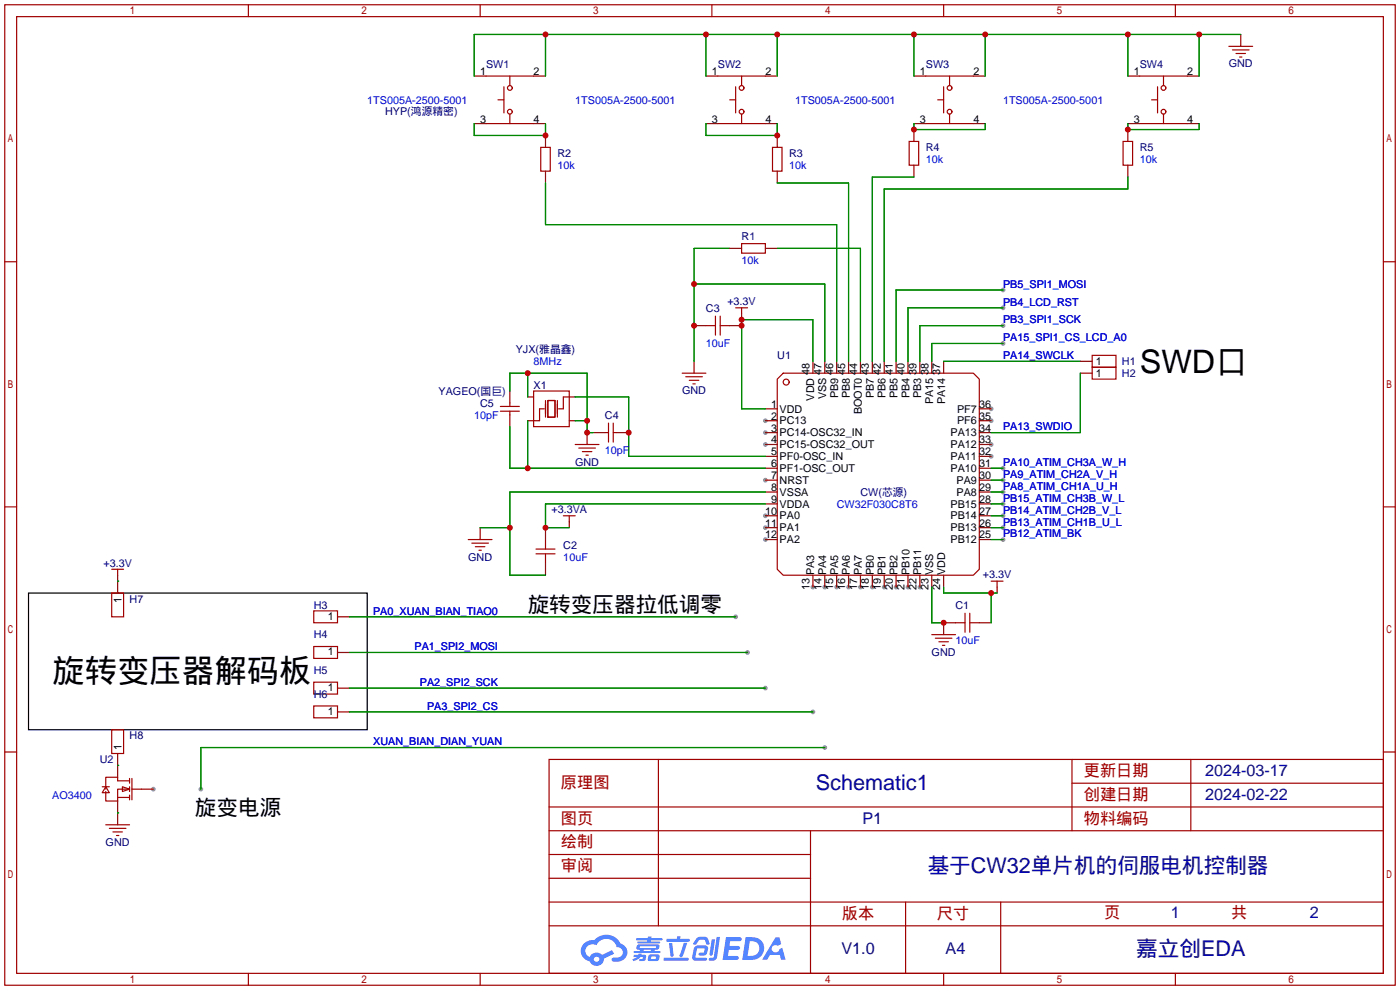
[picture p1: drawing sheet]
<svg xmlns="http://www.w3.org/2000/svg" width="299mm" height="212mm" viewBox="0 0 299 212" stroke-linecap="round" stroke-linejoin="round" font-family="sans-serif">
<g fill="#999">
<circle cx="163.6" cy="115.3" r=".51"/>
<circle cx="163.6" cy="112.8" r=".51"/>
<circle cx="163.6" cy="110.2" r=".51"/>
<circle cx="163.6" cy="102.6" r=".51"/>
<circle cx="163.6" cy="95" r=".51"/>
<circle cx="163.6" cy="92.5" r=".51"/>
<circle cx="163.6" cy="89.9" r=".51"/>
<circle cx="211.8" cy="87.4" r=".51"/>
<circle cx="211.8" cy="89.9" r=".51"/>
<circle cx="211.8" cy="95" r=".51"/>
<circle cx="211.8" cy="97.5" r=".51"/>
<circle cx="196.6" cy="125.5" r=".51"/>
<circle cx="194.1" cy="125.5" r=".51"/>
<circle cx="191.5" cy="125.5" r=".51"/>
<circle cx="189" cy="125.5" r=".51"/>
<circle cx="186.4" cy="125.5" r=".51"/>
<circle cx="183.9" cy="125.5" r=".51"/>
<circle cx="181.4" cy="125.5" r=".51"/>
<circle cx="178.8" cy="125.5" r=".51"/>
<circle cx="176.3" cy="125.5" r=".51"/>
<circle cx="173.7" cy="125.5" r=".51"/>
<circle cx="32.8" cy="168.7" r=".51"/>
<circle cx="214.4" cy="115.3" r=".51"/>
<circle cx="214.4" cy="112.8" r=".51"/>
<circle cx="214.4" cy="110.2" r=".51"/>
<circle cx="214.4" cy="107.7" r=".51"/>
<circle cx="214.4" cy="105.2" r=".51"/>
<circle cx="214.4" cy="102.6" r=".51"/>
<circle cx="214.4" cy="100.1" r=".51"/>
<circle cx="214.4" cy="73.4" r=".51"/>
<circle cx="214.4" cy="62" r=".51"/>
<circle cx="214.4" cy="69.6" r=".51"/>
<circle cx="214.4" cy="65.8" r=".51"/>
<circle cx="173.7" cy="152.1" r=".51"/>
<circle cx="163.6" cy="147.1" r=".51"/>
<circle cx="42.9" cy="168.7" r=".51"/>
<circle cx="176.3" cy="159.8" r=".51"/>
<circle cx="159.8" cy="139.4" r=".51"/>
<circle cx="157.2" cy="131.8" r=".51"/>
</g>
<g fill="none" stroke="#a10000" stroke-width=".25">
<path d="M1 1h297.2v209.6h-297.2zM3.6 3.6h292.1v204.4h-292.1zM53.1 1v2.6M102.6 1v2.6M152.1 1v2.6M201.7 1v2.6M251.2 1v2.6M1 55.9h2.6M295.7 55.9h2.5M1 108.3h2.6M295.7 108.3h2.5M1 160.7h2.6"/>
<path d="M117.3 162.3h178.4v45.7h-178.4zM117.3 177.5h178.4M117.3 172.5h178.4M140.7 162.3v35.6M173.2 177.5v30.5M229.1 162.3v15.2M229.1 167.4h66.6M254.5 162.3v15.2M295.7 160.7h2.5M117.3 182.6h55.9M117.3 197.9h178.4M117.3 192.8h178.4"/>
<path d="M117.3 187.7h55.9M193.5 192.8v15.2M213.9 192.8v15.2M53.1 208v2.6M102.6 208v2.6M152.1 208v2.6M201.7 208v2.6M251.2 208v2.6"/>
</g>
<g fill="#5487ff">
<path d="M155.2 200.3h2.6a.48 .48 0 0 1 .7 .4 .48 .48 0 0 1-.6 .4h-1.8l-.2 1.1h1.9a.43 .43 0 0 1 .4 .4 .43 .43 0 0 1-.5 .4h-1.9l-.2 1.3h1.7a.45 .45 0 0 1 .5 .2 .45 .45 0 0 1-.1 .6h-3.3z"/>
<path d="M165.7 200.3h.9l.4 1.5-.8 .3a.84 .84 0 0 0-1.2 .3 .84 .84 0 0 0 .4 1.1 .84 .84 0 0 0 1.1-.4l.1-.2 .6-.3 .7 2.5h-1l-.2-1h-2.1l-.6 1h-1.1z"/>
<path d="M152.1 200.8h.7l-.5 3.1a.36 .36 0 0 1-.3 .3 .36 .36 0 0 1-.4-.3z"/>
<path d="M153.2 200.2h.7l-.6 4.3a1.13 1.13 0 0 1-1.8 .6l.2-.4h.7l.2-.2z"/>
<path d="M148.9 200.6l.6-.4h1a.77 .77 0 0 1 .9 .5l.3 1-.2 .2h-.5l-.3-.9-.2-.2-1 .1-.7 1-.6-.1-.1-.2z"/>
<path d="M148.4 202.4l.6-.3h1.7a.81 .81 0 0 1 .7 .5 .81 .81 0 0 1-.2 .8 .81 .81 0 0 1-.9 .8h-.7a.32 .32 0 0 1-.3-.3 .32 .32 0 0 1 .4-.3h.7l.2-.9-1.6 .1-.4 1.8 2.2 .1a.32 .32 0 0 1 .3 .4 .32 .32 0 0 1-.4 .2h-2.2l-.5-.3-.1-.5z"/>
<path d="M141.9 204.7h5a.33 .33 0 0 1 .3 .3 .33 .33 0 0 1-.3 .3h-4.9l-.2-.1z"/>
<path d="M146.1 201.5h.8l-.7 2a.98 .98 0 0 1-.7 1.1l-.3-.3z"/>
<path d="M143 201.6h.7l.3 2.5a.34 .34 0 0 1-.3 .4 .34 .34 0 0 1-.4-.3z"/>
<path d="M142.5 200.7h2.1l.3-.6h.6l-.1 .6h1.7a.32 .32 0 0 1 .4 .3 .32 .32 0 0 1-.4 .3h-4.5l-.2-.2z"/>
<path d="M135.5 204.1h.9l.1-.3h.6v.3h.8a.82 .82 0 0 1-.5 1.3h-.8v-.4l.7-.1 .1-.3a.68 .68 0 0 0-1 .4l-1.1 .4-.1-.4 .9-.5h-.7z"/>
<path d="M136 200.5h2.4l.1-.3h.7v.3h2.2l.2 .3-.2 .2h-2.3v.2h1.8l.2 .3-.2 .1h-4.5l-.1-.4h2l.1-.2h-2.3l-.1-.2z"/>
<path d="M159.4 200.3l-.8 4.9h1.7a2.5 2.5 0 0 0 3-2.5 2.5 2.5 0 0 0-3.1-2.4zM160.3 201.1a1.61 1.61 0 0 1 2 1.5 1.61 1.61 0 0 1-1.8 1.7h-.7z"/>
<path d="M136.2 202a.55 .55 0 0 0-.2 .8 .55 .55 0 0 0 .7 .2l.1 .3h-1.3v.3l5.4 .1 .3-.2-.2-.2h-1.2l.2-.3a.7 .7 0 0 0 .8-.3 .7 .7 0 0 0 0-.8l-4.2-.1zM136.8 202.3l3.3-.1 .1 .1-.2 .3h-3.2zM137.5 203h1.7l-.2 .3h-1.4z"/>
<path d="M138.6 204.2a1.05 1.05 0 0 0 0 1.2 2.91 2.91 0 0 0 2.2-.2 .98 .98 0 0 0 0-1.2h-1.6zM139.2 204.5l.9-.1 .1 .4-.2 .2-.8-.1z"/>
<path d="M124.9 201.6a2.23 2.23 0 0 0-.7 2.3 2.23 2.23 0 0 0 1.8 1.6 1.58 1.58 0 0 0 1.8 .9 1.58 1.58 0 0 0 1.3-1.5l2.2-1.1-.5-.7-2.1 1a1.65 1.65 0 0 0-2.7 .4 1.45 1.45 0 0 1-.8-1.9 1.45 1.45 0 0 1 2-.7l.3 .1a2.3 2.3 0 0 1 2.3-1.3 2.3 2.3 0 0 1 2 1.7 1.12 1.12 0 0 1 1.3 1 1.12 1.12 0 0 1-1.1 1.2h-.7a.45 .45 0 0 0-.6 .4 .45 .45 0 0 0 .5 .5 2.21 2.21 0 0 0 2.2-.5 2.21 2.21 0 0 0 .5-2.3 2.13 2.13 0 0 0-1.3-1.1 3.3 3.3 0 0 0-5.6-.7l-1.1 .1zM127 205a.57 .57 0 0 1 1.1 0 .57 .57 0 0 1-1.1 0z"/>
</g>
<g fill="none" stroke="#a10000" stroke-width=".25">
<path d="M103.9 16.3h10.1M107.7 18.5v5.6M109 16.3v2M153.4 16.3h10.2M157.2 18.5v5.6M158.5 16.3v2M197.9 16.3h10.1M201.7 18.5v5.6M202.9 16.3v2M243.6 16.3h10.1M247.4 18.5v5.6M248.7 16.3v2"/>
<path d="M262.6 9.9h5.1M263.4 10.7h3.6M264.2 11.4h2M264.9 12.2h.5M103.9 26.4h10.1M106.4 21.3h1.3M109 24.4v2M115.6 31.5h2v5.1h-2zM153.4 26.4h10.2M156 21.3h1.2M158.5 24.4v2M165.1 31.5h2v5.1h-2z"/>
<path d="M194.3 30.2h2v5.1h-2zM197.9 26.4h10.1M200.4 21.3h1.3M202.9 24.4v2M240 30.2h2.1v5.1h-2.1zM243.6 26.4h10.1M246.1 21.3h1.3M248.7 24.4v2M158.5 52.1h5.1v2h-5.1zM145.8 79.8h5.1M150.9 69.6h2M152.9 67.6v4"/>
<path d="M153.9 67.6v4M153.9 69.6h2.1M157.2 65.8h2.6M158.5 65.8v1.3M167.4 79.8h40.6l1.3 1.2v40.7l-1.3 1.2h-40.6l-1.3-1.2v-40.7zM233.4 75.9h5.1v2.6h-5.1zM233.4 78.5h5.1v2.5h-5.1zM106.9 87.9h4.1M106.9 86.9h4.1M109 86.1v.8M109 87.9v.7M114 83.6h7.7v7.6h-7.7z"/>
<path d="M116.3 87.4h-1v2.5M116.6 85.6v3.6M117.1 85.6h1.5v3.6h-1.5zM119.1 85.6v3.6M120.4 84.8v2.6h-1M122.9 95h5.1M123.7 95.8h3.6M124.5 96.5h2M125.2 97.3h.5M129.3 92.5h.7M130 90.4v4.1M131.1 90.4v4.1"/>
<path d="M131.1 92.5h.7M146.6 80.5h3.5M147.3 81.3h2.1M148.1 82h.5M100.1 115.3h5.1M100.8 116.1h3.6M101.6 116.8h2M102.4 117.6h.5M114.6 118.4h4M114.6 117.3h4M116.6 115.3v2M116.6 118.4v2"/>
<path d="M120.4 110.2h2.5M121.7 110.2v1.3M23.9 126.7h2.5v5.1h-2.5zM23.9 121.7h2.5M25.1 121.7v1.2M67.1 130.6h5v2.5h-5zM67.1 138.2h5v2.5h-5zM199.1 135.6h5.1M199.9 136.4h3.6M200.7 137.2h2M201.4 137.9h.5M204.2 133.1h2"/>
<path d="M206.2 131.1v4M207.3 133.1h2M207.3 131.1v4M211.8 124.2h2.6M213.1 124.2v1.3M23.9 156h2.5v5h-2.5zM67.1 145.8h5v2.5h-5zM67.1 150.9h5v2.5h-5zM21.8 168.1h1.6M22.6 168.1l.8 1.3h-1.6zM22.6 176.3h5.1M23.4 177h3.5"/>
<path d="M24.1 177.8h2.1M24.9 178.6h.5M25.1 170.4h2.6M26.2 168.1l1.5 .6-1.5 .5zM27.7 168.7h-2.6v2.5h-2.5v-2M27.7 166.9h-2.6v-.8h-2.5v2.6M27.7 166.4v1M27.7 168.1v1.1M27.7 169.9v1M28.2 168.7h2M28.2 166.4v4.5"/>
<circle cx="109" cy="18.8" r=".51"/>
<circle cx="158.5" cy="18.8" r=".51"/>
<circle cx="202.9" cy="18.8" r=".51"/>
<circle cx="248.7" cy="18.8" r=".51"/>
<circle cx="109" cy="23.9" r=".51"/>
<circle cx="158.5" cy="23.9" r=".51"/>
<circle cx="202.9" cy="23.9" r=".51"/>
<circle cx="248.7" cy="23.9" r=".51"/>
<circle cx="168" cy="81.7" r=".63"/>
</g>
<g fill="none" stroke="#870000" stroke-width=".25">
<path d="M101.3 16.3h2.6M114 16.3h2.6M150.9 16.3h2.5M163.6 16.3h2.5M195.3 16.3h2.6M208 16.3h2.6M241 16.3h2.6M253.7 16.3h2.6M265.2 7.4v2.5M101.3 26.4h2.6M114 26.4h2.6M116.6 29v2.5"/>
<path d="M116.6 36.6v2.5M150.9 26.4h2.5M163.6 26.4h2.5M166.1 29v2.5M166.1 36.6v2.5M195.3 26.4h2.6M195.3 27.7v2.5M195.3 35.3v2.5M208 26.4h2.6M241 26.4h2.6M241 27.7v2.5M241 35.3v2.5"/>
<path d="M253.7 26.4h2.6M156 53.1h2.5M163.6 53.1h2.5M148.3 69.6h2.6M148.3 77.2v2.6M156 69.6h2.5M158.5 67.1v1.2M173.7 77.2v2.6M176.3 77.2v2.6M178.8 77.2v2.6M181.4 77.2v2.6M183.9 77.2v2.6"/>
<path d="M186.4 77.2v2.6M189 77.2v2.6M191.5 77.2v2.6M194.1 77.2v2.6M196.6 77.2v2.6M199.1 77.2v2.6M201.7 77.2v2.6M230.9 77.2h2.5M230.9 79.8h2.5M109 83.6v2.5M109 88.6v2.6M112.8 89.9h2.5"/>
<path d="M112.8 84.8h1.2M120.4 84.8h2.5M121.7 89.9h1.2M125.5 92.5v2.5M126.7 92.5h2.6M131.8 92.5h2.6M163.6 97.5h2.5M163.6 95h2.5M163.6 92.5h2.5M163.6 89.9h2.5M163.6 87.4h2.5M209.3 97.5h2.5"/>
<path d="M209.3 95h2.5M209.3 92.5h2.5M209.3 89.9h2.5M209.3 87.4h2.5M102.6 112.8v2.5M116.6 112.8v2.5M121.7 111.5v1.3M163.6 115.3h2.5M163.6 112.8h2.5M163.6 110.2h2.5M163.6 107.7h2.5M163.6 105.2h2.5"/>
<path d="M163.6 102.6h2.5M163.6 100.1h2.5M209.3 115.3h2.5M209.3 112.8h2.5M209.3 110.2h2.5M209.3 107.7h2.5M209.3 105.2h2.5M209.3 102.6h2.5M209.3 100.1h2.5M25.1 122.9v3.8M72.1 131.8h2.6M72.1 139.4h2.6"/>
<path d="M116.6 120.4v2.5M173.7 122.9v2.6M176.3 122.9v2.6M178.8 122.9v2.6M181.4 122.9v2.6M183.9 122.9v2.6M186.4 122.9v2.6M189 122.9v2.6M191.5 122.9v2.6M194.1 122.9v2.6M196.6 122.9v2.6M199.1 122.9v2.6"/>
<path d="M201.7 122.9v2.6M204.2 133.1h-2.5v2.5M209.3 133.1h2.5M213.1 125.5v1.2M72.1 147.1h2.6M72.1 152.1h2.6M25.1 161v5.1M25.1 171.2v5.1M30.2 168.7h2.6"/>
</g>
<g fill="none" stroke="#008700" stroke-width=".25">
<path d="M116.6 7.4v8.9M150.9 7.4v8.9M166.1 7.4v8.9M195.3 7.4v8.9M210.6 7.4v8.9M241 7.4v8.9M256.3 7.4v8.9M265.2 7.4h-163.9v8.9M101.3 26.4v2.6h15.3v-2.6M116.6 39.1v8.9h62.2v29.2M150.9 26.4v2.6h15.2v-2.6M166.1 39.1h15.3v38.1"/>
<path d="M195.3 26.4v1.3h15.3v-1.3M195.3 37.8h-8.9v39.4M241 26.4v1.3h15.3v-1.3M241 37.8v2.6h-52v36.8M156 53.1h-7.7v24.1M166.1 53.1h17.8v24.1M112.8 79.8v5M148.3 60.7h28v16.5M173.7 77.2v-8.9h-15.2v19.1h5.1M201.7 77.2h29.2M214.4 73.4h-15.3v3.8M214.4 62h-22.9v15.2"/>
<path d="M214.4 69.6h-17.8v7.6M214.4 65.8h-20.3v11.4M230.9 79.8v12.7h-19.1M109 91.2v8.9h54.6M109 83.6v-3.8h16.5v12.7h1.2M112.8 89.9v10.2M122.9 84.8h11.5v12.7h29.2M122.9 89.9h2.6M102.6 112.8h6.4M163.6 107.7h-47v5.1h5.1M163.6 105.2h-54.6v17.7h7.6M211.8 107.7h2.6"/>
<path d="M211.8 112.8h2.6M211.8 115.3h2.6M211.8 110.2h2.6M211.8 105.2h2.6M211.8 102.6h2.6M211.8 100.1h2.6M25.1 124.2h.1M74.7 139.4h85.1M74.7 131.8h82.5M199.1 125.5v7.6h2.6M201.7 125.5v1.2h11.4M211.8 126.7v6.4"/>
<path d="M74.7 152.1h99M74.7 147.1h88.9M176.3 159.8h-133.4v8.9M25.1 163.6h.1M25.1 173.7h.1"/>
</g>
<path d="M6.1 126.7h72.4v29.3h-72.4z" fill="none" stroke="#000" stroke-width=".25"/>
<g fill="#c00">
<circle cx="158.5" cy="68.3" r=".63"/>
<circle cx="158.5" cy="69.6" r=".63"/>
<circle cx="116.6" cy="112.8" r=".63"/>
<circle cx="201.7" cy="133.1" r=".63"/>
<circle cx="148.3" cy="69.6" r=".63"/>
<circle cx="148.3" cy="60.7" r=".63"/>
<circle cx="211.8" cy="126.7" r=".63"/>
<circle cx="134.4" cy="92.5" r=".63"/>
<circle cx="125.5" cy="92.5" r=".63"/>
<circle cx="125.5" cy="89.9" r=".63"/>
<circle cx="112.8" cy="79.8" r=".63"/>
<circle cx="112.8" cy="100.1" r=".63"/>
<circle cx="116.6" cy="29" r=".63"/>
<circle cx="166.1" cy="29" r=".63"/>
<circle cx="195.3" cy="27.7" r=".63"/>
<circle cx="241" cy="27.7" r=".63"/>
<circle cx="256.3" cy="7.4" r=".63"/>
<circle cx="116.6" cy="7.4" r=".63"/>
<circle cx="166.1" cy="7.4" r=".63"/>
<circle cx="150.9" cy="7.4" r=".63"/>
<circle cx="195.3" cy="7.4" r=".63"/>
<circle cx="210.6" cy="7.4" r=".63"/>
<circle cx="241" cy="7.4" r=".63"/>
<circle cx="109" cy="112.8" r=".63"/>
</g>
<g font-size="6.9">
<text x="243.6" y="79.6">SWD口</text>
<text x="11.2" y="145.7">旋转变压器解码板</text>
</g>
<g font-size="4.6">
<text x="112.8" y="130.9">旋转变压器拉低调零</text>
<text x="41.7" y="174.1">旋变电源</text>
</g>
<g font-size="4.6" fill="#000080">
<text x="174.4" y="168.8">Schematic1</text>
<text x="198.3" y="186.6">基于CW32单片机的伺服电机控制器</text>
<text x="242.8" y="204.3">嘉立创EDA</text>
</g>
<g font-size="3.5" fill="#a00000">
<text x="231.6" y="165.9">更新日期</text>
<text x="119.9" y="168.4">原理图</text>
<text x="231.6" y="171">创建日期</text>
<text x="119.9" y="176">图页</text>
<text x="231.6" y="176">物料编码</text>
<text x="119.9" y="181.1">绘制</text>
<text x="119.9" y="186.2">审阅</text>
<text x="179.9" y="196.4">版本</text>
<text x="200.2" y="196.4">尺寸</text>
<text x="236" y="196.1">页</text>
<text x="263.1" y="196.1">共</text>
</g>
<g font-size="3.5" fill="#000080">
<text x="257.6" y="165.9">2024-03-17</text>
<text x="257.6" y="171">2024-02-22</text>
<text x="184.3" y="176">P1</text>
<text x="250.2" y="196.1">1</text>
<text x="280" y="196.1">2</text>
<text x="179.8" y="204">V1.0</text>
<text x="202.1" y="204">A4</text>
</g>
<g font-size="2.3">
<text x="102.6" y="16">1</text>
<text x="114" y="16">2</text>
<text x="152.1" y="16">1</text>
<text x="163.6" y="16">2</text>
<text x="196.6" y="16">1</text>
<text x="208" y="16">2</text>
<text x="242.3" y="16">1</text>
<text x="253.7" y="16">2</text>
<text x="102.6" y="26.2">3</text>
<text x="114" y="26.2">4</text>
<text x="152.1" y="26.2">3</text>
<text x="163.6" y="26.2">4</text>
<text x="196.6" y="26.2">3</text>
<text x="208" y="26.2">4</text>
<text x="242.3" y="26.2">3</text>
<text x="253.7" y="26.2">4</text>
<text x="173" y="80.2" transform="rotate(-90 173 80.2)">48</text>
<text x="175.6" y="80.2" transform="rotate(-90 175.6 80.2)">47</text>
<text x="178.1" y="80.2" transform="rotate(-90 178.1 80.2)">46</text>
<text x="180.6" y="80.2" transform="rotate(-90 180.6 80.2)">45</text>
<text x="183.2" y="80.2" transform="rotate(-90 183.2 80.2)">44</text>
<text x="185.7" y="80.2" transform="rotate(-90 185.7 80.2)">43</text>
<text x="188.3" y="80.2" transform="rotate(-90 188.3 80.2)">42</text>
<text x="190.8" y="80.2" transform="rotate(-90 190.8 80.2)">41</text>
<text x="193.3" y="80.2" transform="rotate(-90 193.3 80.2)">40</text>
<text x="195.9" y="80.2" transform="rotate(-90 195.9 80.2)">39</text>
<text x="198.4" y="80.2" transform="rotate(-90 198.4 80.2)">38</text>
<text x="201" y="80.2" transform="rotate(-90 201 80.2)">37</text>
<text x="234.2" y="78">1</text>
<text x="234.2" y="80.6">1</text>
<text x="164.8" y="89.7">2</text>
<text x="164.8" y="87.1">1</text>
<text x="166.6" y="88.2">VDD</text>
<text x="174" y="85.6" transform="rotate(-90 174 85.6)">VDD</text>
<text x="176.6" y="85.4" transform="rotate(-90 176.6 85.4)">VSS</text>
<text x="179.1" y="85.1" transform="rotate(-90 179.1 85.1)">PB9</text>
<text x="181.7" y="85.1" transform="rotate(-90 181.7 85.1)">PB8</text>
<text x="184.2" y="88.6" transform="rotate(-90 184.2 88.6)">BOOT0</text>
<text x="186.7" y="85.1" transform="rotate(-90 186.7 85.1)">PB7</text>
<text x="189.3" y="85.1" transform="rotate(-90 189.3 85.1)">PB6</text>
<text x="191.8" y="85.1" transform="rotate(-90 191.8 85.1)">PB5</text>
<text x="194.4" y="85.1" transform="rotate(-90 194.4 85.1)">PB4</text>
<text x="196.9" y="85.1" transform="rotate(-90 196.9 85.1)">PB3</text>
<text x="199.4" y="86.4" transform="rotate(-90 199.4 86.4)">PA15</text>
<text x="202" y="86.4" transform="rotate(-90 202 86.4)">PA14</text>
<text x="204.6" y="88.2">PF7</text>
<text x="209.3" y="87.1">36</text>
<text x="209.3" y="89.7">35</text>
<text x="164.8" y="94.8">4</text>
<text x="164.8" y="92.2">3</text>
<text x="166.6" y="95.8">PC15-OSC32_OUT</text>
<text x="166.6" y="93.2">PC14-OSC32_IN</text>
<text x="166.6" y="90.7">PC13</text>
<text x="203.1" y="93.2">PA13</text>
<text x="203.1" y="95.8">PA12</text>
<text x="204.6" y="90.7">PF6</text>
<text x="209.3" y="92.2">34</text>
<text x="209.3" y="94.8">33</text>
<text x="164.8" y="99.8">6</text>
<text x="164.8" y="97.3">5</text>
<text x="166.6" y="100.9">PF1-OSC_OUT</text>
<text x="166.6" y="98.3">PF0-OSC_IN</text>
<text x="203.1" y="98.3">PA11</text>
<text x="203.1" y="100.9">PA10</text>
<text x="209.3" y="97.3">32</text>
<text x="209.3" y="99.8">31</text>
<text x="164.8" y="107.5">9</text>
<text x="164.8" y="104.9">8</text>
<text x="164.8" y="102.4">7</text>
<text x="166.6" y="105.9">VSSA</text>
<text x="166.6" y="103.4">NRST</text>
<text x="204.4" y="103.4">PA9</text>
<text x="204.4" y="105.9">PA8</text>
<text x="209.3" y="102.4">30</text>
<text x="209.3" y="104.9">29</text>
<text x="209.3" y="107.5">28</text>
<text x="163.5" y="112.5">11</text>
<text x="163.5" y="110">10</text>
<text x="166.6" y="113.6">PA1</text>
<text x="166.6" y="111">PA0</text>
<text x="166.6" y="108.5">VDDA</text>
<text x="203.1" y="108.5">PB15</text>
<text x="203.1" y="111">PB14</text>
<text x="203.1" y="113.6">PB13</text>
<text x="209.3" y="110">27</text>
<text x="209.3" y="112.5">26</text>
<text x="163.5" y="115.1">12</text>
<text x="166.6" y="116.1">PA2</text>
<text x="203.1" y="116.1">PB12</text>
<text x="209.3" y="115.1">25</text>
<text x="173" y="126" transform="rotate(-90 173 126)">13</text>
<text x="174" y="122.9" transform="rotate(-90 174 122.9)">PA3</text>
<text x="175.6" y="126" transform="rotate(-90 175.6 126)">14</text>
<text x="176.6" y="122.9" transform="rotate(-90 176.6 122.9)">PA4</text>
<text x="178.1" y="126" transform="rotate(-90 178.1 126)">15</text>
<text x="179.1" y="122.9" transform="rotate(-90 179.1 122.9)">PA5</text>
<text x="180.6" y="126" transform="rotate(-90 180.6 126)">16</text>
<text x="181.7" y="122.9" transform="rotate(-90 181.7 122.9)">PA6</text>
<text x="183.2" y="126" transform="rotate(-90 183.2 126)">17</text>
<text x="184.2" y="122.9" transform="rotate(-90 184.2 122.9)">PA7</text>
<text x="185.7" y="126" transform="rotate(-90 185.7 126)">18</text>
<text x="186.7" y="122.9" transform="rotate(-90 186.7 122.9)">PB0</text>
<text x="188.3" y="126" transform="rotate(-90 188.3 126)">19</text>
<text x="189.3" y="122.9" transform="rotate(-90 189.3 122.9)">PB1</text>
<text x="190.8" y="126" transform="rotate(-90 190.8 126)">20</text>
<text x="191.8" y="122.9" transform="rotate(-90 191.8 122.9)">PB2</text>
<text x="193.3" y="126" transform="rotate(-90 193.3 126)">21</text>
<text x="194.4" y="122.9" transform="rotate(-90 194.4 122.9)">PB10</text>
<text x="195.9" y="126" transform="rotate(-90 195.9 126)">22</text>
<text x="196.9" y="122.9" transform="rotate(-90 196.9 122.9)">PB11</text>
<text x="198.4" y="126" transform="rotate(-90 198.4 126)">23</text>
<text x="199.4" y="122.9" transform="rotate(-90 199.4 122.9)">VSS</text>
<text x="201" y="126" transform="rotate(-90 201 126)">24</text>
<text x="202" y="122.9" transform="rotate(-90 202 122.9)">VDD</text>
<text x="26" y="128.8" transform="rotate(-90 26 128.8)">1</text>
<text x="70.1" y="132.4">1</text>
<text x="70.1" y="140">1</text>
<text x="70.1" y="147.6">1</text>
<text x="70.1" y="152.7">1</text>
<text x="26" y="160.3" transform="rotate(-90 26 160.3)">1</text>
</g>
<g font-size="2.3" fill="#000080">
<text x="103.9" y="14.5">SW1</text>
<text x="153.4" y="14.5">SW2</text>
<text x="197.9" y="14.5">SW3</text>
<text x="243.6" y="14.5">SW4</text>
<text x="262.6" y="14.4">GND</text>
<text x="82.3" y="24.7">HYP(鸿源精密)</text>
<text x="119.1" y="33.6">R2</text>
<text x="168.7" y="33.6">R3</text>
<text x="197.9" y="32.3">R4</text>
<text x="243.6" y="32.3">R5</text>
<text x="158.5" y="51.4">R1</text>
<text x="155.4" y="65.2">+3.3V</text>
<text x="150.9" y="66.6">C3</text>
<text x="110.2" y="75.5">YJX(雅晶鑫)</text>
<text x="166.1" y="76.8">U1</text>
<text x="114" y="83.1">X1</text>
<text x="239.8" y="78">H1</text>
<text x="239.8" y="80.6">H2</text>
<text x="93.7" y="84.4">YAGEO(国巨)</text>
<text x="102.6" y="86.9">C5</text>
<text x="129.3" y="89.5">C4</text>
<text x="145.8" y="84.3">GND</text>
<text x="122.9" y="99.5">GND</text>
<text x="183.9" y="106">CW(芯源)</text>
<text x="117.8" y="109.7">+3.3VA</text>
<text x="100.1" y="119.8">GND</text>
<text x="120.4" y="117.4">C2</text>
<text x="22.1" y="121.1">+3.3V</text>
<text x="210.1" y="123.6">+3.3V</text>
<text x="27.7" y="128.8">H7</text>
<text x="67.1" y="130.1">H3</text>
<text x="204.2" y="130.1">C1</text>
<text x="67.1" y="136.4">H4</text>
<text x="199.1" y="140.1">GND</text>
<text x="67.1" y="144.1">H5</text>
<text x="67.1" y="149.1">H6</text>
<text x="27.7" y="158">H8</text>
<text x="21.3" y="163.1">U2</text>
<text x="22.6" y="180.8">GND</text>
</g>
<g font-size="2.3" fill="#00f">
<text x="78.5" y="22.1">1TS005A-2500-5001</text>
<text x="122.9" y="22.1">1TS005A-2500-5001</text>
<text x="169.9" y="22.1">1TS005A-2500-5001</text>
<text x="214.4" y="22.1">1TS005A-2500-5001</text>
<text x="197.9" y="34.8">10k</text>
<text x="243.6" y="34.8">10k</text>
<text x="119.1" y="36.1">10k</text>
<text x="168.7" y="36.1">10k</text>
<text x="158.5" y="56.4">10k</text>
<text x="214.4" y="61.5">PB5_SPI1_MOSI</text>
<text x="214.4" y="65.3">PB4_LCD_RST</text>
<text x="214.4" y="69.1">PB3_SPI1_SCK</text>
<text x="150.9" y="74.2">10uF</text>
<text x="214.4" y="76.8">PA14_SWCLK</text>
<text x="214.4" y="72.9">PA15_SPI1_CS_LCD_A0</text>
<text x="114" y="78">8MHz</text>
<text x="101.3" y="89.5">10pF</text>
<text x="214.4" y="92">PA13_SWDIO</text>
<text x="129.3" y="97.1">10pF</text>
<text x="214.4" y="99.6">PA10_ATIM_CH3A_W_H</text>
<text x="214.4" y="107.2">PB15_ATIM_CH3B_W_L</text>
<text x="214.4" y="104.7">PA8_ATIM_CH1A_U_H</text>
<text x="214.4" y="102.2">PA9_ATIM_CH2A_V_H</text>
<text x="178.8" y="108.5">CW32F030C8T6</text>
<text x="214.4" y="112.3">PB13_ATIM_CH1B_U_L</text>
<text x="214.4" y="109.8">PB14_ATIM_CH2B_V_L</text>
<text x="120.4" y="119.9">10uF</text>
<text x="214.4" y="114.9">PB12_ATIM_BK</text>
<text x="79.7" y="131.4">PA0_XUAN_BIAN_TIAO0</text>
<text x="204.2" y="137.7">10uF</text>
<text x="88.6" y="139">PA1_SPI2_MOSI</text>
<text x="89.7" y="146.6">PA2_SPI2_SCK</text>
<text x="91.3" y="151.7">PA3_SPI2_CS</text>
<text x="79.8" y="159.3">XUAN_BIAN_DIAN_YUAN</text>
<text x="11.2" y="170.7">AO3400</text>
</g>
</svg>
